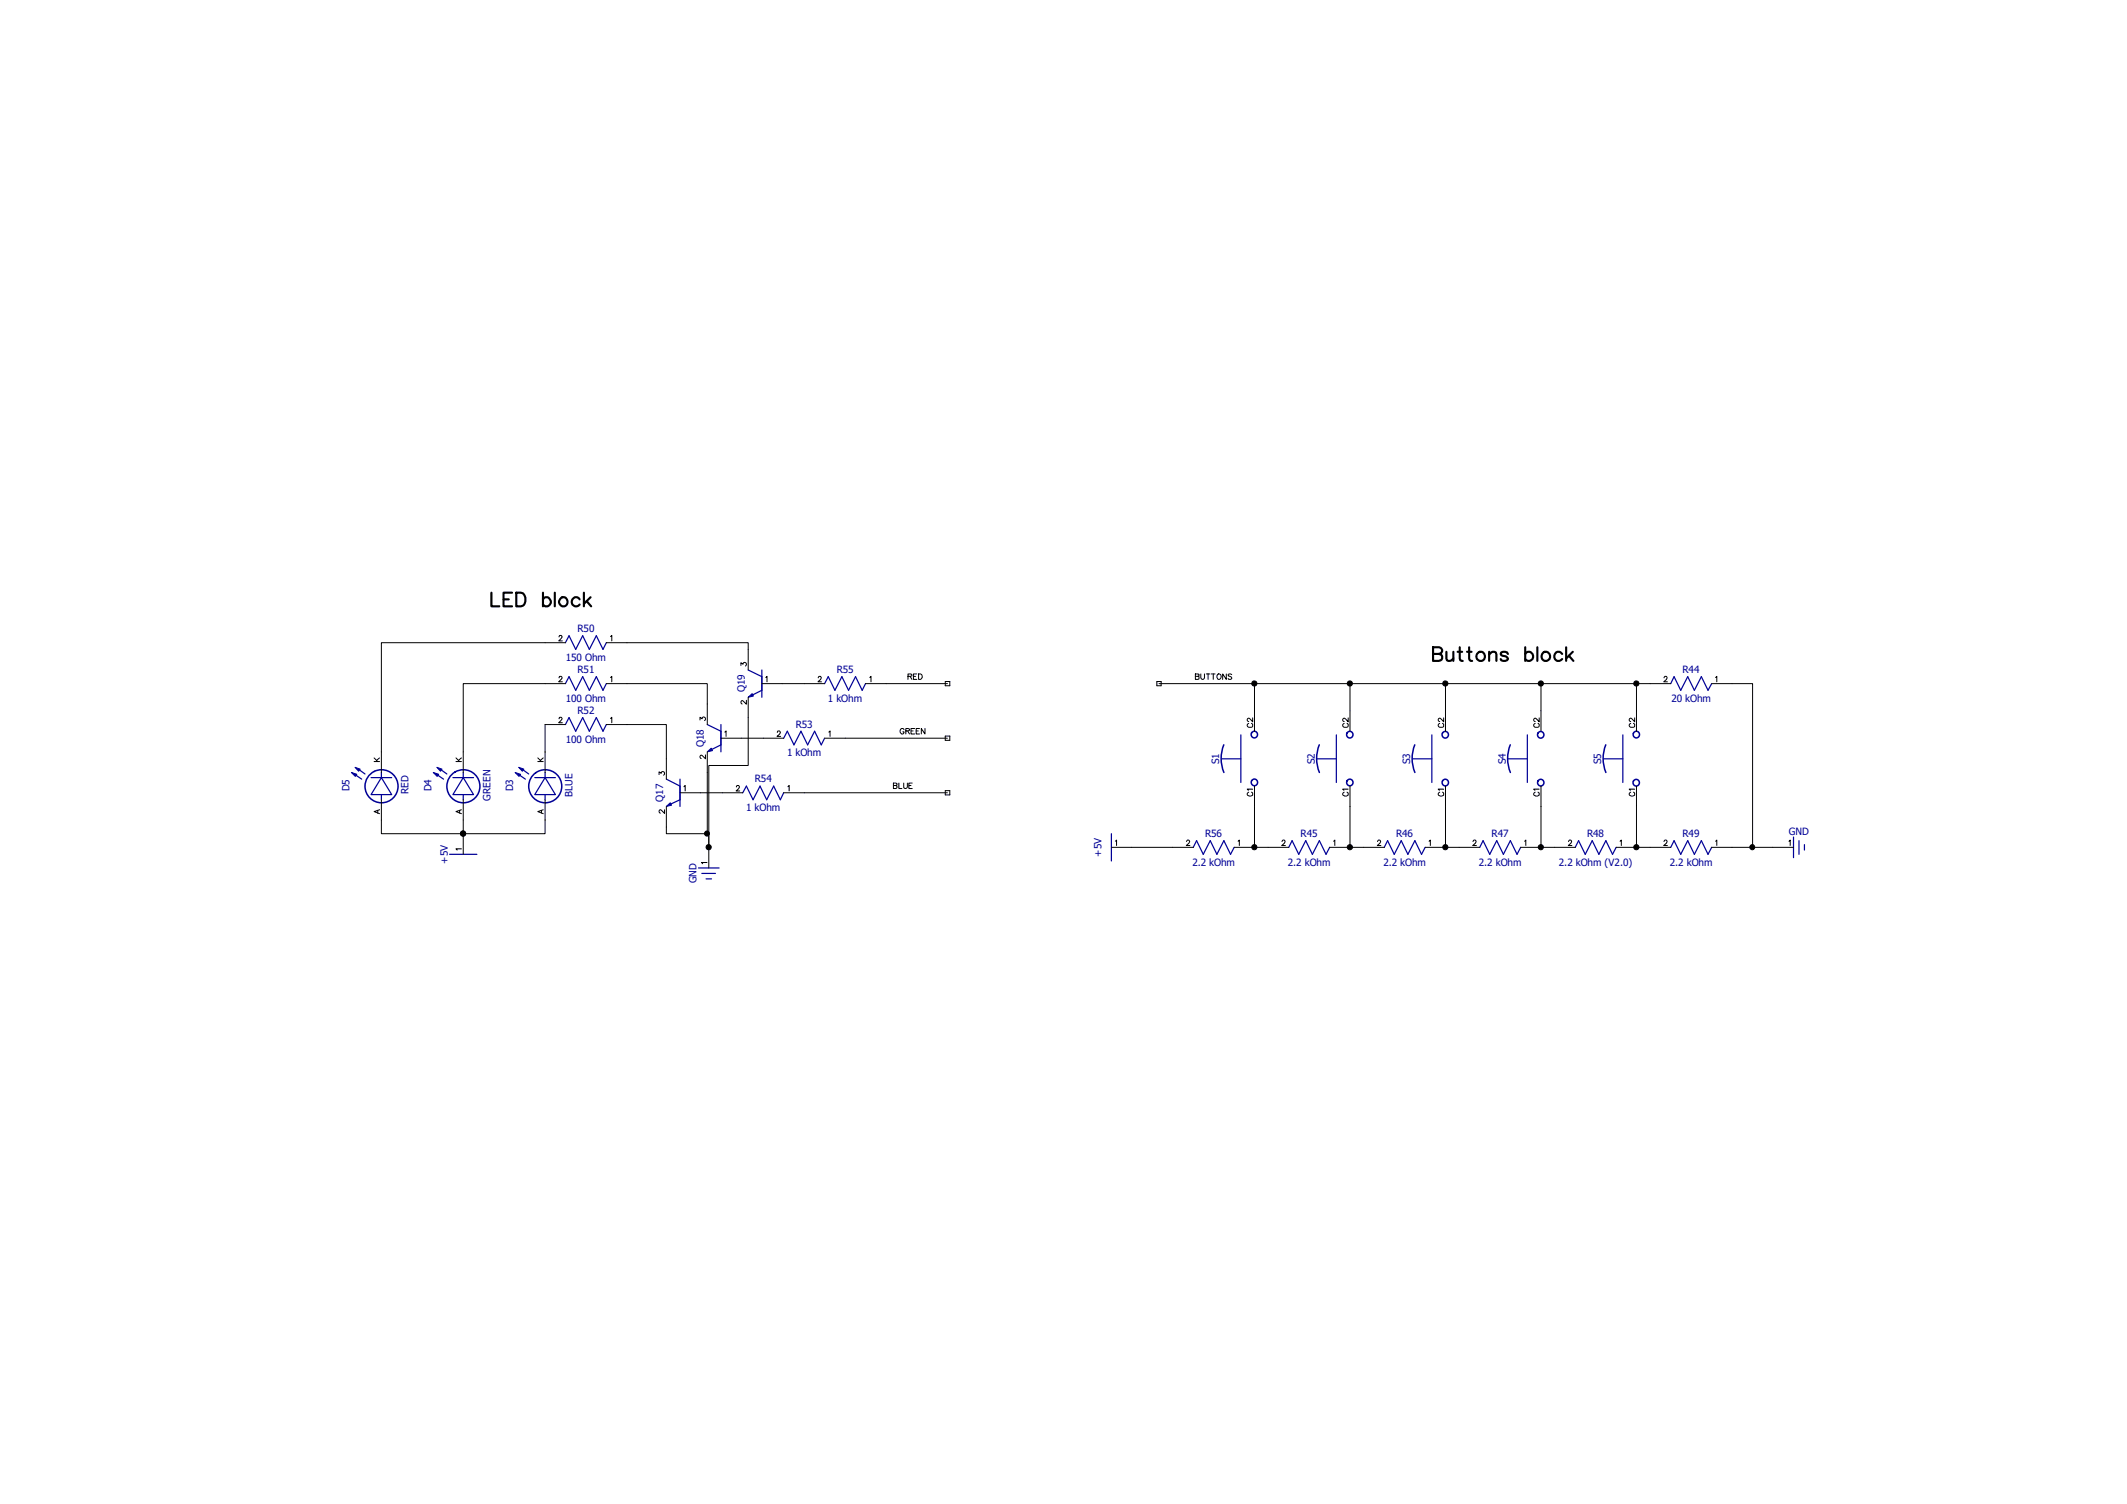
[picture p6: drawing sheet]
<svg xmlns="http://www.w3.org/2000/svg" width="297mm" height="210mm" viewBox="0 0 297 210" stroke-linecap="round" stroke-linejoin="round" font-family="sans-serif">
<path d="M0 0h297v210h-297z" fill-rule="evenodd" fill="#fff" stroke="#fff" stroke-width=".25"/>
<g fill="none" stroke="#000" stroke-width=".3">
<path d="M68.6 82.8v1.9h1.1M70.3 83.7h.7M71.5 82.8h-1.2v1.9h1.2M72.1 82.8h.6a1.06 1.06 0 0 1 .5 1.6l-.5 .3h-.6zM75.8 82.8v1.9M75.8 83.7a.62 .62 0 0 1 1-.1 .62 .62 0 0 1-.2 1 .56 .56 0 0 1-.8-.2M77.5 82.8v1.9M80.9 83.7a.61 .61 0 0 0-.9-.1 .61 .61 0 0 0 0 .9 .61 .61 0 0 0 .9-.1M81.5 82.8v1.9M81.9 83.9l.6 .8M82.5 83.4l-1 .9M200.1 90.4h.8a.47 .47 0 0 1 .4 .7l-.4 .2 .4 .2 .1 .2-.1 .4-.4 .2h-.8z"/>
<path d="M200.1 91.3h.8M202 91l.1 1.2a.63 .63 0 0 0 .8-.3M202.9 91v1.3M203.5 91h.7M203.8 90.4v1.5l.1 .3 .4 .1M204.9 91h.6M205.1 90.4v1.5l.1 .3 .4 .1M207.9 91.4l.5-.4 .5 .1 .1 1.2M207.9 91v1.3M210.6 91.3a.57 .57 0 0 0-1 0l.2 .3 .5 .1 .3 .3a.62 .62 0 0 1-1 0M213 90.4v1.9M213 91.3a.61 .61 0 0 1 .9-.1 .61 .61 0 0 1 0 .9 .61 .61 0 0 1-.9-.1"/>
<path d="M214.7 90.4v1.9M218.1 91.3a.61 .61 0 0 0-.9-.1 .61 .61 0 0 0 0 .9 .61 .61 0 0 0 .9-.1M218.7 90.4v1.9M219.1 91.6l.6 .7M219.6 91l-.9 .9"/>
<circle cx="78.7" cy="84" r=".63"/>
<circle cx="206.8" cy="91.6" r=".64"/>
<circle cx="215.9" cy="91.6" r=".64"/>
</g>
<g fill="none" stroke="#000" stroke-width=".14">
<path d="M78.1 88.9l.1-.2h.2l.1 .2-.5 .6h.5M78.1 94.7l.1-.3h.2l.1 .2-.5 .6h.5M79 89.7h-25.7v18.2M79 95.5h-14.3v12.4M84.7 89.7h19.8v3.9M84.7 95.5h14.1v5.7M85.3 88.9l.1-.2v.8M85.3 94.6l.1-.2v.8M103.5 92.9v-.4l.3 .3a.25 .25 0 0 1 .4-.2 .25 .25 0 0 1-.1 .4M104.2 97.8v.5l-.5-.5a.24 .24 0 0 0-.2 .2 .24 .24 0 0 0 .1 .3M104.5 97.4v9.5h-5.5v11.4M106.4 95.5h8.7"/>
<path d="M106.9 94.6l.2-.2v.8M114.3 94.7l.1-.3h.2l.1 .2-.1 .3-.4 .3h.5M120.9 95.5h11.4M121.5 94.6l.1-.2v.8M126.8 94.4h.5v-.2l-.2-.1h-.3v.8M127.1 94.4l.2 .5M127.6 94.4h.2M128 94.1h-.4v.8h.4M128.3 94.1h.2a.41 .41 0 0 1 .3 .4 .41 .41 0 0 1-.3 .4h-.2zM132 95.2h.6v.6h-.6zM161.5 95.2h.6v.6h-.6zM161.8 95.5h71.5"/>
<path d="M166.9 94.4h.4M166.9 94.1h.5v.3h-.1l.1 .1v.3l-.5 .1zM167.7 94.1v.6l.2 .2 .3-.2v-.6M168.4 94.1h.6M168.7 94.1v.8M169.2 94.1h.5M169.4 94.1v.8M170 94.2a.35 .35 0 0 1 .5 .3 .35 .35 0 0 1-.4 .3l-.2-.2zM171.2 94.1v.8l-.5-.8v.8M172 94.2l-.2-.1-.3 .1v.2l.4 .1 .1 .2-.2 .2-.3-.2M175.2 95.5v6.6M188.5 95.5v6.6"/>
<path d="M201.8 95.5v6.6M215.2 95.5v6.6M228.5 95.5v6.6M232.4 94.7l.1-.3h.2l.1 .2-.1 .3-.4 .3h.5M239 95.5h5.7v22.8h5.7M239.6 94.6l.1-.2v.8M52.2 106.3h.8M52.2 105.8l.5 .5M52.7 113.2v.3M53 113.1l-.8 .2 .8 .3M53 105.8l-.4 .4M53.3 111.7v4.7h22.8v-4.7"/>
<path d="M63.7 106.3h.7M63.7 105.8l.5 .5M64.2 113.2v.3M64.4 113.1l-.7 .2 .7 .3M64.4 118.5h-.7l.1 .2M64.4 105.8l-.4 .4M64.7 111.7v7.6M75.1 106.3h.8M75.1 105.8l.5 .5M75.6 113.2v.3M75.9 113.1l-.8 .2 .8 .3M75.9 105.8l-.5 .4"/>
<path d="M78.1 100.4l.1-.2h.2l.1 .1-.5 .6h.5M79 101.2h-2.9v6.7M84.7 101.2h8.3v7.6M85.3 100.3l.1-.1v.7M92 108.2v-.4l.3 .2a.25 .25 0 0 1 .4-.2 .25 .25 0 0 1 0 .4M92.8 113.1v.5l-.6-.5a.24 .24 0 0 0-.2 .2 .24 .24 0 0 0 .2 .2M93 112.6v3.8h6v1.9M95 110.7h8.7M95.5 109.9l.2-.2v.7M97.7 100.5v-.3l.3 .2a.25 .25 0 0 1 .4-.2 .25 .25 0 0 1 0 .4M98.5 105.4v.6l-.5-.5a.24 .24 0 0 0-.3 .2 .24 .24 0 0 0 .2 .2M98.8 105v11.4"/>
<path d="M99 118.3v2.9M100.7 103.1h8.7M101.2 102.2l.2-.1v.7M102.8 109.9l.2-.2h.1l.2 .2-.1 .2-.4 .3h.5M108.5 102.3l.2-.2h.1l.2 .1-.1 .3-.4 .3h.5M109.4 110.7h22.9M110 109.9l.2-.2v.7M115.1 103.1h17.2M115.7 102.2l.2-.1v.7M124.8 109.3l.4 .1 .1 .2-.2 .1 .2 .2-.1 .2h-.4zM124.8 109.7h.3M125.5 109.3v.8h.4"/>
<path d="M126.2 109.3v.7l.2 .1 .3-.2v-.6M126.2 101.9a.35 .35 0 0 0-.4 0 .35 .35 0 0 0-.1 .4 .35 .35 0 0 0 .5 .1v-.2h-.1M126.5 102.1l.5-.1v-.2l-.5-.1v.8M126.7 102.1l.3 .4M126.9 109.7h.3M127.2 102.1h.3M127.4 109.3h-.5v.8h.5M127.7 101.7h-.5v.8h.5M127.9 102.1h.3M128.4 101.7h-.5v.8h.5M129.2 101.7v.8l-.5-.8v.8M132 110.4h.6v.6h-.6z"/>
<path d="M132 102.8h.6v.6h-.6zM155.2 118.3h11.4M155.7 117.5l.2-.2v.8M165.7 117.5l.1-.2h.2l.1 .2-.1 .2-.3 .4h.5M172.3 118.3h7.7M172.9 117.5l.2-.2v.8M174.4 101a.28 .28 0 0 0-.2 .3 .28 .28 0 0 0 .3 .3h.2a.29 .29 0 0 0 .2-.3 .29 .29 0 0 0-.1-.3M174.4 110.6a.28 .28 0 0 0-.2 .3 .28 .28 0 0 0 .3 .3h.2a.29 .29 0 0 0 .2-.3 .29 .29 0 0 0-.1-.3M174.9 100.2v.6l-.5-.5a.23 .23 0 0 0-.2 .2 .23 .23 0 0 0 .2 .3M174.9 110.2h-.7l.1 .2M175.2 109.8v8.5M179 117.5l.2-.2h.1l.2 .2-.1 .2-.4 .4h.5"/>
<path d="M185.7 118.3h7.6M186.2 117.5l.2-.2v.8M187.7 101a.28 .28 0 0 0-.2 .3 .28 .28 0 0 0 .3 .3h.2a.29 .29 0 0 0 .3-.3 .29 .29 0 0 0-.2-.3M187.7 110.6a.28 .28 0 0 0-.2 .3 .28 .28 0 0 0 .3 .3h.2a.29 .29 0 0 0 .3-.3 .29 .29 0 0 0-.2-.3M188.3 110.2h-.8l.2 .2M188.3 100.2v.6l-.6-.5a.23 .23 0 0 0-.2 .2 .23 .23 0 0 0 .2 .3M188.5 109.8v8.5M192.4 117.5l.1-.2h.2l.1 .2-.1 .2-.4 .4h.5M199 118.3h7.6M199.6 117.5l.1-.2v.8M201 101a.28 .28 0 0 0-.2 .3 .28 .28 0 0 0 .3 .3h.2a.29 .29 0 0 0 .3-.3 .29 .29 0 0 0-.2-.3M201 110.6a.28 .28 0 0 0-.2 .3 .28 .28 0 0 0 .3 .3h.2a.29 .29 0 0 0 .3-.3 .29 .29 0 0 0-.2-.3"/>
<path d="M201.6 110.2h-.8l.2 .2M201.6 100.2v.6l-.5-.5a.23 .23 0 0 0-.3 .2 .23 .23 0 0 0 .2 .3M201.8 109.8v8.5M205.7 117.5l.1-.2h.2l.1 .2-.1 .2-.3 .4h.5M212.3 118.3h7.7M212.9 117.5l.2-.2v.8M214.4 101a.28 .28 0 0 0-.2 .3 .28 .28 0 0 0 .3 .3h.2a.29 .29 0 0 0 .2-.3 .29 .29 0 0 0-.1-.3M214.4 110.6a.28 .28 0 0 0-.2 .3 .28 .28 0 0 0 .3 .3h.2a.29 .29 0 0 0 .2-.3 .29 .29 0 0 0-.1-.3M214.9 100.2v.6l-.5-.5a.23 .23 0 0 0-.2 .2 .23 .23 0 0 0 .2 .3M214.9 110.2h-.7l.1 .2M215.2 109.8v8.5M219 117.5l.2-.2h.1l.2 .2-.1 .2-.4 .4h.5"/>
<path d="M225.7 118.3h7.6M226.2 117.5l.2-.2v.8M227.7 101a.28 .28 0 0 0-.2 .3 .28 .28 0 0 0 .3 .3h.2a.29 .29 0 0 0 .3-.3 .29 .29 0 0 0-.2-.3M227.7 110.6a.28 .28 0 0 0-.2 .3 .28 .28 0 0 0 .3 .3h.2a.29 .29 0 0 0 .3-.3 .29 .29 0 0 0-.2-.3M228.3 110.2h-.8l.2 .2M228.3 100.2v.6l-.5-.5a.23 .23 0 0 0-.3 .2 .23 .23 0 0 0 .2 .3M228.5 109.8v8.5M232.4 117.5l.1-.2h.2l.1 .2-.1 .2-.4 .4h.5M239 118.3h5.7M239.6 117.5l.1-.2v.8M249.8 117.5l.2-.2v.8M98.7 120.4h-.7l.1 .2"/>
</g>
<g fill="#000" stroke="#000" stroke-width=".14">
<circle cx="175.2" cy="95.4" r=".36"/>
<circle cx="188.5" cy="95.4" r=".36"/>
<circle cx="201.8" cy="95.4" r=".36"/>
<circle cx="215.2" cy="95.4" r=".36"/>
<circle cx="228.5" cy="95.4" r=".36"/>
<circle cx="64.7" cy="116.4" r=".36"/>
<circle cx="98.7" cy="116.4" r=".35"/>
<circle cx="99" cy="118.3" r=".36"/>
<circle cx="175.2" cy="118.3" r=".36"/>
<circle cx="188.5" cy="118.3" r=".36"/>
<circle cx="201.8" cy="118.3" r=".36"/>
<circle cx="215.2" cy="118.3" r=".36"/>
<circle cx="228.5" cy="118.3" r=".36"/>
<circle cx="244.7" cy="118.3" r=".35"/>
</g>
<g fill="none" stroke="#000096" stroke-width=".21">
<path d="M170.9 104a5.1 5.1 0 0 0 0 3.9M184.2 104a5.1 5.1 0 0 0 0 3.9M197.6 104a5.1 5.1 0 0 0 0 3.9M210.9 104a5.1 5.1 0 0 0 0 3.9M224.2 104a5.1 5.1 0 0 0 0 3.9"/>
<circle cx="53.3" cy="109.8" r="2.31"/>
<circle cx="64.7" cy="109.8" r="2.31"/>
<circle cx="76.1" cy="109.8" r="2.31"/>
<circle cx="175.2" cy="102.6" r=".45"/>
<circle cx="175.2" cy="109.3" r=".45"/>
<circle cx="188.5" cy="102.6" r=".45"/>
<circle cx="188.5" cy="109.3" r=".45"/>
<circle cx="201.8" cy="102.6" r=".45"/>
<circle cx="201.8" cy="109.3" r=".45"/>
<circle cx="215.1" cy="102.6" r=".45"/>
<circle cx="215.1" cy="109.3" r=".45"/>
<circle cx="228.5" cy="109.3" r=".45"/>
<circle cx="228.5" cy="102.6" r=".45"/>
</g>
<g fill="none" stroke="#000096" stroke-width=".17">
<path d="M79 89.7l.5-.9 .9 1.9 1-1.9 .9 1.9 1-1.9 .9 1.9 .5-1M79 95.5l.5-1 .9 1.9 1-1.9 .9 1.9 1-1.9 .9 1.9 .5-.9M104.5 93.6l1.9 .9M106.4 93.6v3.8M106.4 96.4l-1.3 .6M115.1 95.5l.6-1 .9 1.9 1-1.9 .9 1.9 1-1.9 .9 1.9 .5-.9M233.3 95.5l.5-1 .9 1.9 1-1.9 .9 1.9 1-1.9 .9 1.9 .5-.9M49.7 108.2l.8 .6M50.2 107.5l.8 .6M51.8 108.6h2.9M53.3 108.6l1.4 2.4h-2.9zM53.3 107.9v.7"/>
<path d="M53.3 111v.7M61.1 108.2l.8 .6M61.6 107.5l.8 .6M62.8 119.3h3.8M63.2 108.6h2.9M64.7 108.6l1.4 2.4h-2.9zM64.7 107.9v.7M64.7 111v.7M72.6 108.2l.8 .6M73.1 107.5l.7 .6M74.7 108.6h2.9M76.1 108.6l1.5 2.4h-2.9z"/>
<path d="M76.1 107.9v.7M76.1 111v.7M79 101.2l.5-1 .9 1.9 1-1.9 .9 1.9 1-1.9 .9 1.9 .5-.9M93 108.8l2 1M95 108.8v3.8M95 111.7l-1.3 .6M98.8 101.2l1.9 .9M100.7 101.2v3.8M100.7 104l-1.3 .6M103.7 110.7l.5-.9 1 1.9 .9-1.9 1 1.9 .9-1.9 1 1.9 .4-1M109.4 103.1l.5-1 1 1.9 .9-1.9 1 1.9 .9-1.9 1 1.9 .4-.9M155.2 116.4v3.8"/>
<path d="M166.6 118.3l.5-.9 .9 1.9 1-1.9 .9 1.9 1-1.9 .9 1.9 .5-1M170.6 106h2.7M173.3 102.6v6.7M180 118.3l.4-.9 1 1.9 .9-1.9 1 1.9 .9-1.9 1 1.9 .5-1M183.9 106h2.7M186.6 102.6v6.7M193.3 118.3l.5-.9 .9 1.9 1-1.9 .9 1.9 1-1.9 .9 1.9 .5-1M197.3 106h2.6M199.9 102.6v6.7M206.6 118.3l.5-.9 .9 1.9 1-1.9 .9 1.9 1-1.9 .9 1.9 .5-1M210.6 106h2.7M213.3 102.6v6.7"/>
<path d="M220 118.3l.4-.9 1 1.9 .9-1.9 1 1.9 .9-1.9 1 1.9 .5-1M223.9 106h2.7M226.6 102.6v6.7M233.3 118.3l.5-.9 .9 1.9 1-1.9 .9 1.9 1-1.9 .9 1.9 .5-1M250.4 116.9v2.9M251.2 117.4v1.9M252 117.9v.8M97.5 121.2h2.9M98 122h1.9M98.6 122.7h.8"/>
</g>
<g fill="#000096" stroke="#000096" stroke-width=".14">
<path d="M71.9 107.9l.8 .2-.2 .3z"/>
<path d="M72.4 107.1l.8 .3-.3 .3z"/>
<path d="M60.5 107.9l.8 .2-.3 .3z"/>
<path d="M61 107.1l.7 .3-.2 .3z"/>
<path d="M49.1 107.9l.7 .2-.2 .3z"/>
<path d="M49.6 107.1l.7 .3-.2 .3z"/>
<path d="M93 112.6l.6-.5 .2 .3z"/>
<path d="M98.8 105l.5-.5 .2 .3z"/>
<path d="M104.5 97.4l.5-.5 .2 .3z"/>
</g>
<g font-size="1.4" fill="#000096">
<text x="80.6" y="88.3">R50</text>
<text x="79" y="92.3">150 Ohm</text>
<text x="80.6" y="94">R51</text>
<text x="116.8" y="94">R55</text>
<text x="234.9" y="94">R44</text>
<text x="79" y="98">100 Ohm</text>
<text x="80.6" y="99.7">R52</text>
<text x="104" y="96.7" transform="rotate(-90 104 96.7)">Q19</text>
<text x="111.1" y="101.6">R53</text>
<text x="115.6" y="98">1 kOhm</text>
<text x="233.4" y="98">20 kOhm</text>
<text x="79" y="103.7">100 Ohm</text>
<text x="98.3" y="104.3" transform="rotate(-90 98.3 104.3)">Q18</text>
<text x="109.9" y="105.6">1 kOhm</text>
<text x="170.3" y="106.7" transform="rotate(-90 170.3 106.7)">S1</text>
<text x="183.6" y="106.7" transform="rotate(-90 183.6 106.7)">S2</text>
<text x="196.9" y="106.7" transform="rotate(-90 196.9 106.7)">S3</text>
<text x="210.3" y="106.7" transform="rotate(-90 210.3 106.7)">S4</text>
<text x="223.6" y="106.7" transform="rotate(-90 223.6 106.7)">S5</text>
<text x="48.8" y="110.5" transform="rotate(-90 48.8 110.5)">D5</text>
<text x="57.1" y="110.9" transform="rotate(-90 57.1 110.9)">RED</text>
<text x="60.2" y="110.5" transform="rotate(-90 60.2 110.5)">D4</text>
<text x="68.5" y="111.8" transform="rotate(-90 68.5 111.8)">GREEN</text>
<text x="71.7" y="110.5" transform="rotate(-90 71.7 110.5)">D3</text>
<text x="79.9" y="111.3" transform="rotate(-90 79.9 111.3)">BLUE</text>
<text x="92.6" y="112" transform="rotate(-90 92.6 112)">Q17</text>
<text x="104.2" y="113.2">1 kOhm</text>
<text x="105.4" y="109.3">R54</text>
<text x="153.8" y="119.6" transform="rotate(-90 153.8 119.6)">+5V</text>
<text x="168.3" y="116.9">R56</text>
<text x="181.6" y="116.9">R45</text>
<text x="194.9" y="116.9">R46</text>
<text x="208.3" y="116.9">R47</text>
<text x="221.6" y="116.9">R48</text>
<text x="234.9" y="116.9">R49</text>
<text x="249.8" y="116.6">GND</text>
<text x="62.5" y="120.6" transform="rotate(-90 62.5 120.6)">+5V</text>
<text x="97.3" y="123.4" transform="rotate(-90 97.3 123.4)">GND</text>
<text x="166.5" y="120.9">2.2 kOhm</text>
<text x="179.8" y="120.9">2.2 kOhm</text>
<text x="193.2" y="120.9">2.2 kOhm</text>
<text x="206.5" y="120.9">2.2 kOhm</text>
<text x="217.7" y="120.9">2.2 kOhm (V2.0)</text>
<text x="233.2" y="120.9">2.2 kOhm</text>
</g>
</svg>
